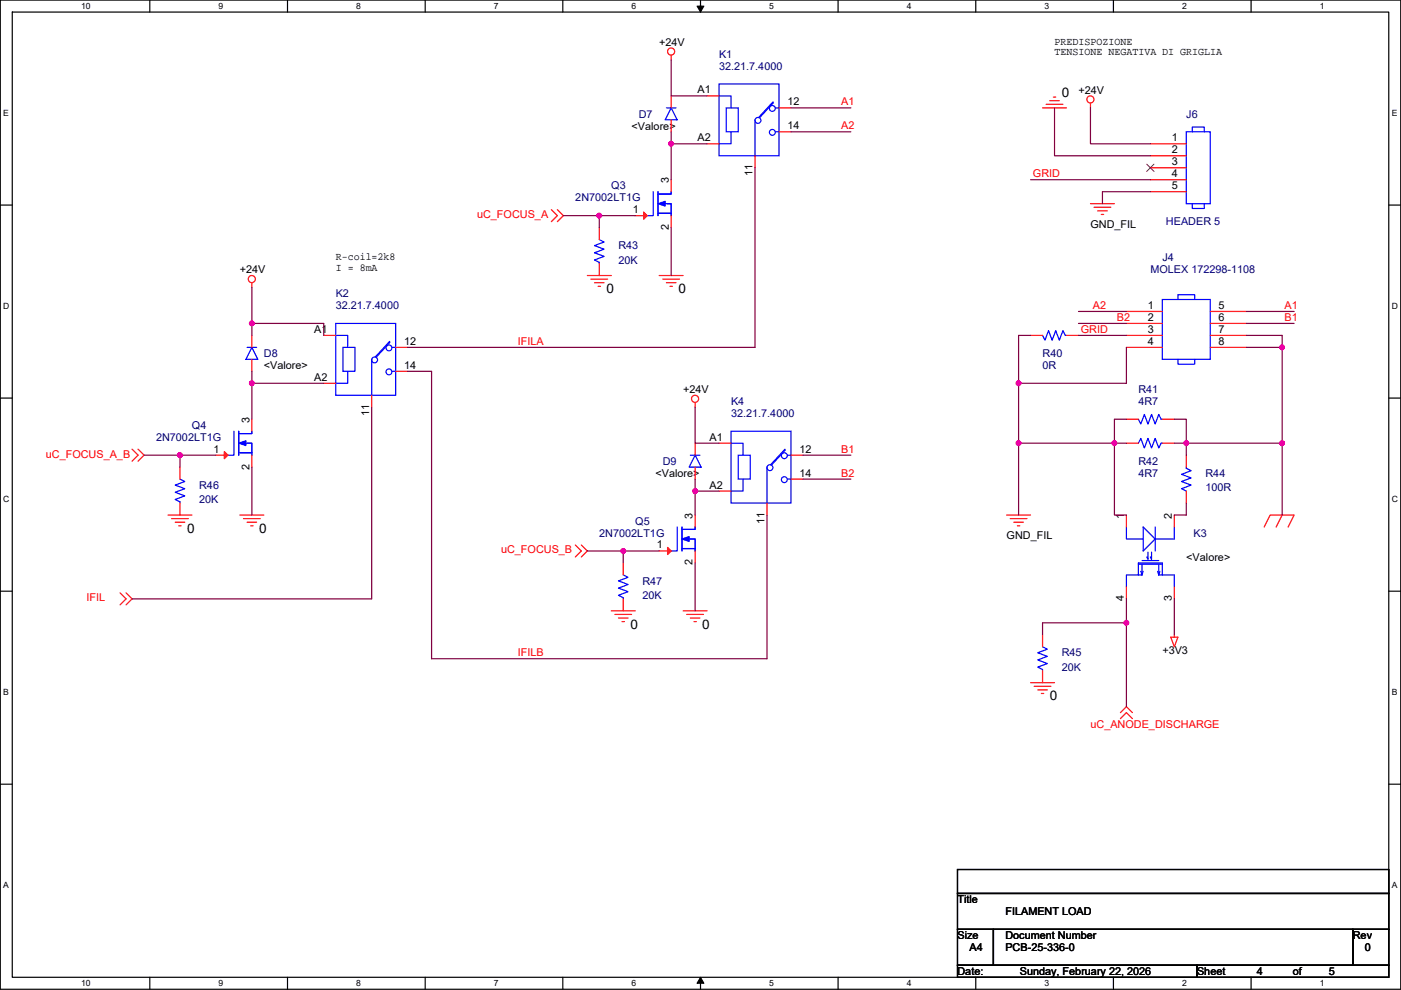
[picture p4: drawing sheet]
<svg xmlns="http://www.w3.org/2000/svg" width="297mm" height="210mm" viewBox="0 0 297 210" stroke-linecap="round" stroke-linejoin="round" font-family="sans-serif">
<path d="M.1 0h296.9v209.8h-296.9zM2.6 2.6h291.8v204.7h-291.8z" fill="none" stroke="#000" stroke-width=".25"/>
<g fill="#fff">
<path d="M17.2 .3h2v2h-2z"/>
<path d="M17.2 207.5h2v2.1h-2z"/>
</g>
<path d="M31.8 0v2.6M31.8 207.3v2.5" fill="none" stroke="#000" stroke-width=".25"/>
<g fill="#fff">
<path d="M46.4 .3h.9v2h-.9z"/>
<path d="M46.4 207.5h.9v2.1h-.9z"/>
</g>
<path d="M61 0v2.6M61 207.3v2.5" fill="none" stroke="#000" stroke-width=".25"/>
<g fill="#fff">
<path d="M75.5 .3h1v2h-1z"/>
<path d="M75.5 207.5h1v2.1h-1z"/>
</g>
<path d="M90.1 0v2.6M90.1 207.3v2.5" fill="none" stroke="#000" stroke-width=".25"/>
<g fill="#fff">
<path d="M104.7 .3h1v2h-1z"/>
<path d="M104.7 207.5h1v2.1h-1z"/>
</g>
<path d="M119.3 0v2.6M119.3 207.3v2.5" fill="none" stroke="#000" stroke-width=".25"/>
<g fill="#fff">
<path d="M133.9 .3h1v2h-1z"/>
<path d="M133.9 207.5h1v2.1h-1z"/>
</g>
<path d="M148.5 0v2.6M148.5 207.3v2.5" fill="none" stroke="#000" stroke-width=".25"/>
<path d="M147.8 1.3h1.4l-.7 1.3zM148.5 207.3l.7 1.3h-1.4z" fill="#000" stroke="#000" stroke-width=".21"/>
<g fill="#fff">
<path d="M163.1 .3h1v2h-1z"/>
<path d="M163.1 207.5h1v2.1h-1z"/>
</g>
<path d="M177.7 0v2.6M177.7 207.3v2.5" fill="none" stroke="#000" stroke-width=".25"/>
<g fill="#fff">
<path d="M192.3 .3h1v2h-1z"/>
<path d="M192.3 207.5h1v2.1h-1z"/>
</g>
<path d="M206.9 0v2.6M206.9 207.3v2.5" fill="none" stroke="#000" stroke-width=".25"/>
<g fill="#fff">
<path d="M221.5 .3h1v2h-1z"/>
<path d="M221.5 207.5h1v2.1h-1z"/>
</g>
<path d="M236.1 0v2.6M236.1 207.3v2.5" fill="none" stroke="#000" stroke-width=".25"/>
<g fill="#fff">
<path d="M250.7 .3h.9v2h-.9z"/>
<path d="M250.7 207.5h.9v2.1h-.9z"/>
</g>
<path d="M265.3 0v2.6M265.3 207.3v2.5" fill="none" stroke="#000" stroke-width=".25"/>
<g fill="#fff">
<path d="M279.8 .3h1v2h-1z"/>
<path d="M279.8 207.5h1v2.1h-1z"/>
<path d="M.7 23h1.2v2.1h-1.2z"/>
<path d="M295.1 23h1.2v2.1h-1.2z"/>
<path d="M.7 64h1.3v2h-1.3z"/>
<path d="M295.1 64h1.3v2h-1.3z"/>
</g>
<path d="M.1 43.5h2.5M294.4 43.5h2.6" fill="none" stroke="#000" stroke-width=".25"/>
<g fill="#fff">
<path d="M.7 104.9h1.3v2h-1.3z"/>
<path d="M295.1 104.9h1.3v2h-1.3z"/>
</g>
<path d="M.1 84.4h2.5M294.4 84.4h2.6" fill="none" stroke="#000" stroke-width=".25"/>
<g fill="#fff">
<path d="M.7 145.9h1.2v2h-1.2z"/>
<path d="M295.1 145.9h1.2v2h-1.2z"/>
</g>
<path d="M.1 125.4h2.5M294.4 125.4h2.6" fill="none" stroke="#000" stroke-width=".25"/>
<g fill="#fff">
<path d="M.7 186.8h1.2v2h-1.2z"/>
<path d="M295.1 186.8h1.2v2h-1.2z"/>
</g>
<path d="M.1 166.3h2.5M294.4 166.3h2.6M203 184.4h91.4v5.1h-91.4zM203 189.5h91.4v7.6h-91.4zM203 197.1h7.6v7.6h-7.6zM210.6 197.1h76.2v7.6h-76.2zM286.8 197.1h7.6v7.6h-7.6zM203 204.7h50.8v2.6h-50.8zM253.8 204.7h40.6v2.6h-40.6z" fill="none" stroke="#000" stroke-width=".25"/>
<g fill="none" stroke="#f00" stroke-width=".25">
<path d="M142.3 11.7v1M142.3 38.1v2.6M142.3 25.4v2.6M142.3 20.3v2.6M149.9 20.3h2.6M149.9 30.5h2.6M160.1 33v2.6M165.2 28h2.5M165.2 22.9h2.5M221 22.9h5.1M221.8 22.1h3.6M222.6 21.4h2"/>
<path d="M223.3 20.6h.5M231.2 21.9v1M243.9 30.5h7.6M243.9 33h7.6M243.9 35.6h7.6M243.9 38.1h7.6M53.4 60v1M116.9 44.5l1.3 1.2-1.3 1.3M118.2 44.5l1.2 1.2-1.2 1.3M124.5 58.4h5.1M125.3 59.2h3.5M126 60h2.1"/>
<path d="M127.1 48.3v2.5M127.1 55.9v2.5M134.7 45.7h2.5M139.8 58.4h5M140.5 59.2h3.6M141.3 60h2M142.3 45.7v2.6M231.2 43.2h5.1M232 44h3.5M232.7 44.7h2.1M233.5 45.5h.5M243.9 40.7h7.6"/>
<path d="M53.4 76.2v2.6M53.4 71.1v2.6M68.6 71.1h2.6M83.9 78.8h2.5M83.9 73.7h2.5M126.8 60.7h.5M142 60.7h.6M218.5 71.1h2.5M226.1 71.1h2.6M238.8 66.1h7.6M238.8 71.1h7.6M238.8 68.6h7.6"/>
<path d="M238.8 73.7h7.6M256.6 66.1h7.6M256.6 71.1h7.6M256.6 68.6h7.6M256.6 73.7h7.6M28 95.3l1.3 1.2-1.3 1.3M29.3 95.3l1.2 1.2-1.2 1.3M38.2 99.1v2.5M45.8 96.5h2.5M53.4 96.5v2.6M53.4 88.9v2.6M68.6 81.3h2.6"/>
<path d="M78.8 83.8v2.6M147.4 85.4v1M147.4 99.1v2.5M147.4 94v2.5M152.5 94h2.5M167.7 96.5h2.5M238.8 88.9h2.6M238.8 94h2.6M246.4 88.9h2.6M246.4 94h2.6M251.5 96.5v2.6M35.6 109.2h5.1"/>
<path d="M36.4 110h3.5M37.1 110.8h2.1M37.9 111.5h.5M38.2 106.7v2.5M50.9 109.2h5M51.6 110h3.6M52.4 110.8h2M53.1 111.5h.6M122 115.6l1.3 1.3-1.3 1.2M123.3 115.6l1.2 1.3-1.2 1.2M132.1 119.4v2.5M139.8 116.9h2.5"/>
<path d="M147.4 116.9v2.5M147.4 109.2v2.6M152.5 104.2h2.5M162.6 106.7v2.5M167.7 101.6h2.5M213.4 109.2h5.1M214.2 110h3.5M214.9 110.8h2.1M215.7 111.5h.5M238.8 109.2v2.6M249 109.2v2.6M251.5 104.2v2.5"/>
<path d="M268 111.8l1.3-2.6h5.1l-1.3 2.6M271.8 109.2l-1.2 2.6M25.5 125.8l1.2 1.2-1.2 1.3M26.7 125.8l1.3 1.2-1.3 1.3M129.6 129.6h5.1M130.4 130.3h3.5M131.1 131.1h2.1M131.9 131.8h.5M132.1 127v2.6M144.8 129.6h5.1M145.6 130.3h3.6M146.4 131.1h2"/>
<path d="M147.1 131.8h.5M221 134.6v2.6M238.8 124.5v2.5M248.2 135.1h1.5l-.7 2.1zM249 124.5v2.5M249 134.6v.5M218.5 144.8h5.1M219.3 145.6h3.5M220 146.3h2.1M220.8 147.1h.5M221 142.3v2.5M237.6 151.2l1.2-1.3 1.3 1.3"/>
<path d="M237.6 152.4l1.2-1.2 1.3 1.2"/>
<circle cx="142.3" cy="10.9" r=".76"/>
<circle cx="231.2" cy="21.1" r=".76"/>
<circle cx="53.4" cy="59.2" r=".76"/>
<circle cx="147.4" cy="84.6" r=".76"/>
</g>
<g fill="none" stroke="#00f" stroke-width=".25">
<path d="M152.5 17.8h12.7v15.2h-12.7zM141.3 22.9h2M142.3 22.9l1.3 2.5h-2.6zM152.5 20.3h2.5v2.6M154 22.9h2.5v5.1h-2.5zM155 28v2.5h-2.5M160.1 25.4v7.6M160.8 24.9l3.1-3.3v.3l-2.8 3M164.4 28h.8M164.4 22.9h.8M251.5 28h5.1v15.2h-5.1zM252.8 28v-1.1h2.5v1.1"/>
<path d="M127.1 50.8l1 .5-2.1 .8 2.1 .8-2.1 .7 2.1 .8-2.1 .7 1.1 .5v.3M138.5 40.7v5h-1.3M139.5 40.7v5M139.5 45.2h2.8M139.5 41.2h2.8v-.5v.5h-2.5M139.8 45.2h2.2M140.8 43.2h1.5v2.5v-2.5h-1M252.8 43.2v1h2.5v-1M52.4 73.7h2M53.4 73.7l1.3 2.5h-2.6zM71.2 68.6h12.7v15.2h-12.7zM71.2 71.1h2.5v2.6"/>
<path d="M72.7 73.7h2.5v5.1h-2.5zM73.7 78.8v2.5h-2.5M78.8 76.2v7.6M79.6 75.7l3-3.3v.3l-2.8 3M83.1 78.8h.8M83.1 73.7h.8M221 71.1l.5 1.1 .8-2.1 .8 2.1 .7-2.1 .8 2.1 .8-2.1 .5 1h.2M246.4 63.5h10.2v12.7h-10.2zM249.7 63.5v-1h3.6v1M249.7 76.2v1h3.6v-1M49.6 91.5v5h-1.3M50.6 96h2.8"/>
<path d="M50.6 91.5v5M50.9 96h2.2M50.9 92h2.5v-.5v.5h-2.8M51.9 94h1.5v2.5v-2.5h-1M146.4 96.5h2M147.4 96.5l1.3 2.6h-2.6zM155 91.5h12.7v15.2h-12.7zM155 94h2.5v2.5M156.5 96.5h2.6v5.1h-2.6zM162.6 99.1v7.6M163.4 98.6l3-3.3v.2l-2.8 3.1M166.9 96.5h.8"/>
<path d="M241.4 88.9l.5 1 .7-2 .8 2 .8-2 .7 2 .8-2 .5 1h.2M241.4 94l.5-1 .7 2 .8-2 .8 2 .7-2 .8 2 .5-1h.2M251.5 99.1v.2l1 .5-2 .8 2 .8-2 .7 2 .8-2 .8 1 .5M38.2 101.6l1 .5-2.1 .8 2.1 .8-2.1 .7 2.1 .8-2.1 .7 1.1 .5v.3M143.6 111.8v5.1h-1.3M144.6 111.8v5.1M144.6 116.4h2.8M144.8 116.4h2.3M144.8 112.3h2.6v-.5v.5h-2.8M145.9 114.3h1.5v2.6v-2.6h-1M157.5 101.6v2.6h-2.5M166.9 101.6h.8"/>
<path d="M238.8 111.8v2.5h3.6M241.4 119.7h5M242.1 119.7v2.2M242.1 118.9h3.6M242.4 111.8l2.5 2.5-2.5 2.6zM243.4 117.1v1.5l-.3-.5M244.2 117.1v1.5l-.3-.5M244.9 111.8v5.1M245.7 119.7v2.2M249 111.8v2.5h-4.1M132.1 121.9l1.1 .5-2.1 .8 2.1 .8-2.1 .7 2.1 .8-2.1 .8 1 .5v.2M221 137.2l1.1 .5-2.1 .8 2.1 .7-2.1 .8 2.1 .7-2.1 .8 1 .5v.3"/>
<path d="M241.4 121.9v-2.5h5v2.5M241.4 121.9h-2.6v2.6M241.4 121.9h.7M241.9 121.2l.2 .7M242.4 121.2l-.3 .7M245.4 121.2l.3 .7M245.7 121.9h.7M245.9 121.2l-.2 .7M246.4 121.9h2.6v2.6"/>
<circle cx="160.7" cy="25.5" r=".62"/>
<circle cx="163.8" cy="23" r=".62"/>
<circle cx="163.8" cy="28.1" r=".62"/>
<circle cx="79.4" cy="76.3" r=".62"/>
<circle cx="82.5" cy="73.8" r=".62"/>
<circle cx="82.5" cy="78.9" r=".62"/>
<circle cx="163.2" cy="99.2" r=".62"/>
<circle cx="166.3" cy="96.7" r=".62"/>
<circle cx="166.3" cy="101.7" r=".62"/>
</g>
<g fill="#00f" stroke="#00f" stroke-width=".25">
<path d="M139.5 43.2l1.5-.5v1z" fill-rule="evenodd"/>
<path d="M144.6 114.3l1.5-.5v1z" fill-rule="evenodd"/>
<path d="M50.6 94l1.5-.5v1z" fill-rule="evenodd"/>
</g>
<g fill="#f00" stroke="#f00" stroke-width=".25">
<path d="M136.5 45l.7 .7-.7 .8z"/>
<path d="M141.5 116.1l.8 .8-.8 .7z"/>
<path d="M47.6 95.8l.7 .7-.7 .8z"/>
</g>
<path d="M243.1 34.8l1.6 1.6M244.7 34.8l-1.6 1.6" fill="none" stroke="#804000" stroke-width=".21"/>
<g fill="none" stroke="#800040" stroke-width=".25">
<path d="M142.3 12.7v7.6h7.6M142.3 30.5v7.6M142.3 28v2.5h7.6M160.1 35.6v38.1h-73.7M167.7 22.9h12.7M167.7 28h12.7M218.5 38.1h25.4M223.6 22.9v10.1h20.3M231.2 22.9v7.6h12.7M119.4 45.7h7.7M127.1 45.7v2.6M127.1 45.7h7.6"/>
<path d="M142.3 48.3v10.1M243.9 40.7h-10.2v2.5M53.4 68.6h15.2v2.5M53.4 61v7.6M53.4 68.6v2.5M53.4 78.8v2.5M86.4 78.8h5.1v60.9h71.1v-30.5M218.5 71.1h-2.5v10.2M228.7 71.1h10.1M228.7 66.1h10.1M228.7 68.6h10.1M238.8 73.7v7.6h-22.8"/>
<path d="M264.2 71.1h7.6v2.6M264.2 66.1h10.2M264.2 68.6h10.2M264.2 73.7h7.6M271.8 73.7v20.3M30.5 96.5h7.7M38.2 96.5v2.6M38.2 96.5h7.6M53.4 81.3h15.2M53.4 81.3v7.6M53.4 99.1v10.1M78.8 86.4v40.6h-50.8"/>
<path d="M147.4 86.4v7.6h5.1M170.2 96.5h10.2M216 94h20.3M216 94v15.2M216 81.3v12.7M236.3 94v15.2h2.5M236.3 94h2.5M238.8 88.9h-2.5v5.1M249 94h2.5M249 88.9h2.5v5.1M251.5 94h20.3M251.5 94v2.5"/>
<path d="M271.8 94v15.2M124.5 116.9h7.6M132.1 116.9h7.7M132.1 116.9v2.5M147.4 104.2h5.1M147.4 101.6v2.6M147.4 119.4v10.2M147.4 104.2v5M170.2 101.6h10.2M251.5 106.7v2.5h-2.5M238.8 127v5.1M238.8 132.1h-17.8v2.5"/>
<path d="M238.8 132.1v17.8M249 127v7.6"/>
</g>
<g fill="#f0f" stroke="#f0f" stroke-width=".25">
<circle cx="53.4" cy="68.6" r=".5"/>
<circle cx="53.4" cy="81.3" r=".5"/>
<circle cx="38.1" cy="96.5" r=".5"/>
<circle cx="142.3" cy="30.5" r=".5"/>
<circle cx="147.4" cy="104.1" r=".5"/>
<circle cx="127" cy="45.7" r=".5"/>
<circle cx="132.1" cy="116.8" r=".5"/>
<circle cx="271.8" cy="94" r=".5"/>
<circle cx="215.9" cy="94" r=".5"/>
<circle cx="236.3" cy="94" r=".5"/>
<circle cx="251.5" cy="94" r=".5"/>
<circle cx="238.8" cy="132.1" r=".5"/>
<circle cx="271.8" cy="73.7" r=".5"/>
<circle cx="215.9" cy="81.3" r=".5"/>
</g>
<g font-size="2.8">
<text x="225.1" y="20.6">0</text>
<text x="128.6" y="62.2">0</text>
<text x="143.8" y="62.2">0</text>
<text x="39.7" y="113">0</text>
<text x="54.9" y="113">0</text>
<text x="133.7" y="133.3">0</text>
<text x="148.9" y="133.3">0</text>
<text x="222.6" y="148.6">0</text>
</g>
<g font-size="2.3">
<text x="139.8" y="9.7">+24V</text>
<text x="223.6" y="9.5">PREDISPOZIONE</text>
<text x="223.6" y="11.7">TENSIONE NEGATIVA DI GRIGLIA</text>
<text x="147.9" y="19.8">A1</text>
<text x="166.9" y="22.4">12</text>
<text x="228.7" y="19.9">+24V</text>
<text x="133.9" y="27.5">&lt;Valore&gt;</text>
<text x="147.9" y="30">A2</text>
<text x="166.9" y="27.4">14</text>
<text x="248.5" y="30">1</text>
<text x="248.5" y="32.5">2</text>
<text x="248.5" y="35.1">3</text>
<text x="141.8" y="38.9" transform="rotate(-90 141.8 38.9)">3</text>
<text x="159.6" y="37.4" transform="rotate(-90 159.6 37.4)">11</text>
<text x="248.5" y="37.6">4</text>
<text x="248.5" y="40.1">5</text>
<text x="134.2" y="45.2">1</text>
<text x="141.8" y="48.8" transform="rotate(-90 141.8 48.8)">2</text>
<text x="231.2" y="48.3">GND_FIL</text>
<text x="50.9" y="58">+24V</text>
<text x="71.2" y="55.2">R-coil=2k8</text>
<text x="71.2" y="57.5">I = 8mA</text>
<text x="243.4" y="65.5">1</text>
<text x="258.4" y="65.5">5</text>
<text x="66.6" y="70.6">A1</text>
<text x="243.4" y="70.6">3</text>
<text x="243.4" y="68.1">2</text>
<text x="258.4" y="70.6">7</text>
<text x="258.4" y="68.1">6</text>
<text x="85.7" y="73.2">12</text>
<text x="243.4" y="73.2">4</text>
<text x="258.4" y="73.2">8</text>
<text x="55.9" y="78.3">&lt;Valore&gt;</text>
<text x="66.6" y="80.8">A2</text>
<text x="85.7" y="78.2">14</text>
<text x="144.8" y="83.4">+24V</text>
<text x="52.9" y="89.7" transform="rotate(-90 52.9 89.7)">3</text>
<text x="78.3" y="88.2" transform="rotate(-90 78.3 88.2)">11</text>
<text x="150.4" y="93.5">A1</text>
<text x="45.3" y="96">1</text>
<text x="52.9" y="99.6" transform="rotate(-90 52.9 99.6)">2</text>
<text x="139" y="101.1">&lt;Valore&gt;</text>
<text x="169.5" y="101.1">14</text>
<text x="169.5" y="96">12</text>
<text x="150.4" y="103.6">A2</text>
<text x="146.9" y="110" transform="rotate(-90 146.9 110)">3</text>
<text x="162.1" y="111.1" transform="rotate(-90 162.1 111.1)">11</text>
<text x="238.3" y="110" transform="rotate(-90 238.3 110)">1</text>
<text x="248.5" y="110" transform="rotate(-90 248.5 110)">2</text>
<text x="139.3" y="116.3">1</text>
<text x="146.9" y="119.9" transform="rotate(-90 146.9 119.9)">2</text>
<text x="213.4" y="114.3">GND_FIL</text>
<text x="251.5" y="118.9">&lt;Valore&gt;</text>
<text x="238.3" y="127.6" transform="rotate(-90 238.3 127.6)">4</text>
<text x="248.5" y="127.6" transform="rotate(-90 248.5 127.6)">3</text>
<text x="246.4" y="138.7">+3V3</text>
<text x="203" y="191.6">Title</text>
<text x="213.2" y="194.1">FILAMENT LOAD</text>
<text x="203" y="199.2">Size</text>
<text x="205.5" y="201.7">A4</text>
<text x="213.2" y="199.2">Document Number</text>
<text x="213.2" y="201.7">PCB-25-336-0</text>
<text x="286.8" y="199.2">Rev</text>
<text x="289.4" y="201.7">0</text>
<text x="203" y="206.8">Date:</text>
<text x="216.2" y="206.8">Sunday, February 22, 2026</text>
<text x="253.8" y="206.8">Sheet</text>
<text x="266.5" y="206.8">4</text>
<text x="274.1" y="206.8">of</text>
<text x="281.7" y="206.8">5</text>
</g>
<g font-size="2.3" fill="#000080">
<text x="152.5" y="12.2">K1</text>
<text x="152.5" y="14.8">32.21.7.4000</text>
<text x="135.4" y="24.9">D7</text>
<text x="251.5" y="24.9">J6</text>
<text x="129.6" y="40.2">Q3</text>
<text x="122" y="42.7">2N7002LT1G</text>
<text x="247.2" y="47.8">HEADER 5</text>
<text x="131.1" y="52.9">R43</text>
<text x="131.1" y="55.9">20K</text>
<text x="243.9" y="58">MOLEX 172298-1108</text>
<text x="246.4" y="55.4">J4</text>
<text x="71.2" y="63">K2</text>
<text x="71.2" y="65.6">32.21.7.4000</text>
<text x="55.9" y="75.7">D8</text>
<text x="221" y="75.7">R40</text>
<text x="221" y="78.3">0R</text>
<text x="241.4" y="83.4">R41</text>
<text x="155" y="85.9">K4</text>
<text x="155" y="88.4">32.21.7.4000</text>
<text x="241.4" y="85.9">4R7</text>
<text x="33.1" y="93.5">2N7002LT1G</text>
<text x="40.7" y="91">Q4</text>
<text x="140.5" y="98.6">D9</text>
<text x="241.4" y="98.6">R42</text>
<text x="241.4" y="101.1">4R7</text>
<text x="255.6" y="101.1">R44</text>
<text x="42.2" y="103.7">R46</text>
<text x="42.2" y="106.7">20K</text>
<text x="255.6" y="104.2">100R</text>
<text x="127.1" y="113.8">2N7002LT1G</text>
<text x="134.7" y="111.3">Q5</text>
<text x="253" y="113.8">K3</text>
<text x="136.2" y="124">R47</text>
<text x="136.2" y="127">20K</text>
<text x="225.1" y="139.2">R45</text>
<text x="225.1" y="142.3">20K</text>
</g>
<g font-size="2.3" fill="#f00">
<text x="178.4" y="22.4">A1</text>
<text x="178.4" y="27.5">A2</text>
<text x="219" y="37.6">GRID</text>
<text x="101.2" y="46.3">uC_FOCUS_A</text>
<text x="231.7" y="65.6">A2</text>
<text x="272.3" y="65.6">A1</text>
<text x="229.2" y="70.6">GRID</text>
<text x="236.8" y="68.1">B2</text>
<text x="272.3" y="68.1">B1</text>
<text x="109.8" y="73.2">IFILA</text>
<text x="9.7" y="97.1">uC_FOCUS_A_B</text>
<text x="178.4" y="96">B1</text>
<text x="178.4" y="101.1">B2</text>
<text x="106.2" y="117.4">uC_FOCUS_B</text>
<text x="18.3" y="127.6">IFIL</text>
<text x="109.8" y="139.2">IFILB</text>
<text x="231.2" y="154.5">uC_ANODE_DISCHARGE</text>
</g>
<g font-size="1.8">
<text x="17.2" y="1.9">10</text>
<text x="46.4" y="1.9">9</text>
<text x="75.5" y="1.9">8</text>
<text x="104.7" y="1.9">7</text>
<text x="133.9" y="1.9">6</text>
<text x="163.1" y="1.9">5</text>
<text x="192.3" y="1.9">4</text>
<text x="221.5" y="1.9">3</text>
<text x="250.7" y="1.9">2</text>
<text x="279.8" y="1.9">1</text>
<text x=".7" y="24.7">E</text>
<text x="295.1" y="24.7">E</text>
<text x=".7" y="65.6">D</text>
<text x="295.1" y="65.6">D</text>
<text x=".7" y="106.5">C</text>
<text x="295.1" y="106.5">C</text>
<text x=".7" y="147.5">B</text>
<text x="295.1" y="147.5">B</text>
<text x=".7" y="188.4">A</text>
<text x="295.1" y="188.4">A</text>
<text x="17.2" y="209.2">10</text>
<text x="46.4" y="209.2">9</text>
<text x="75.5" y="209.2">8</text>
<text x="104.7" y="209.2">7</text>
<text x="133.9" y="209.2">6</text>
<text x="163.1" y="209.2">5</text>
<text x="192.3" y="209.2">4</text>
<text x="221.5" y="209.2">3</text>
<text x="250.7" y="209.2">2</text>
<text x="279.8" y="209.2">1</text>
</g>
</svg>
